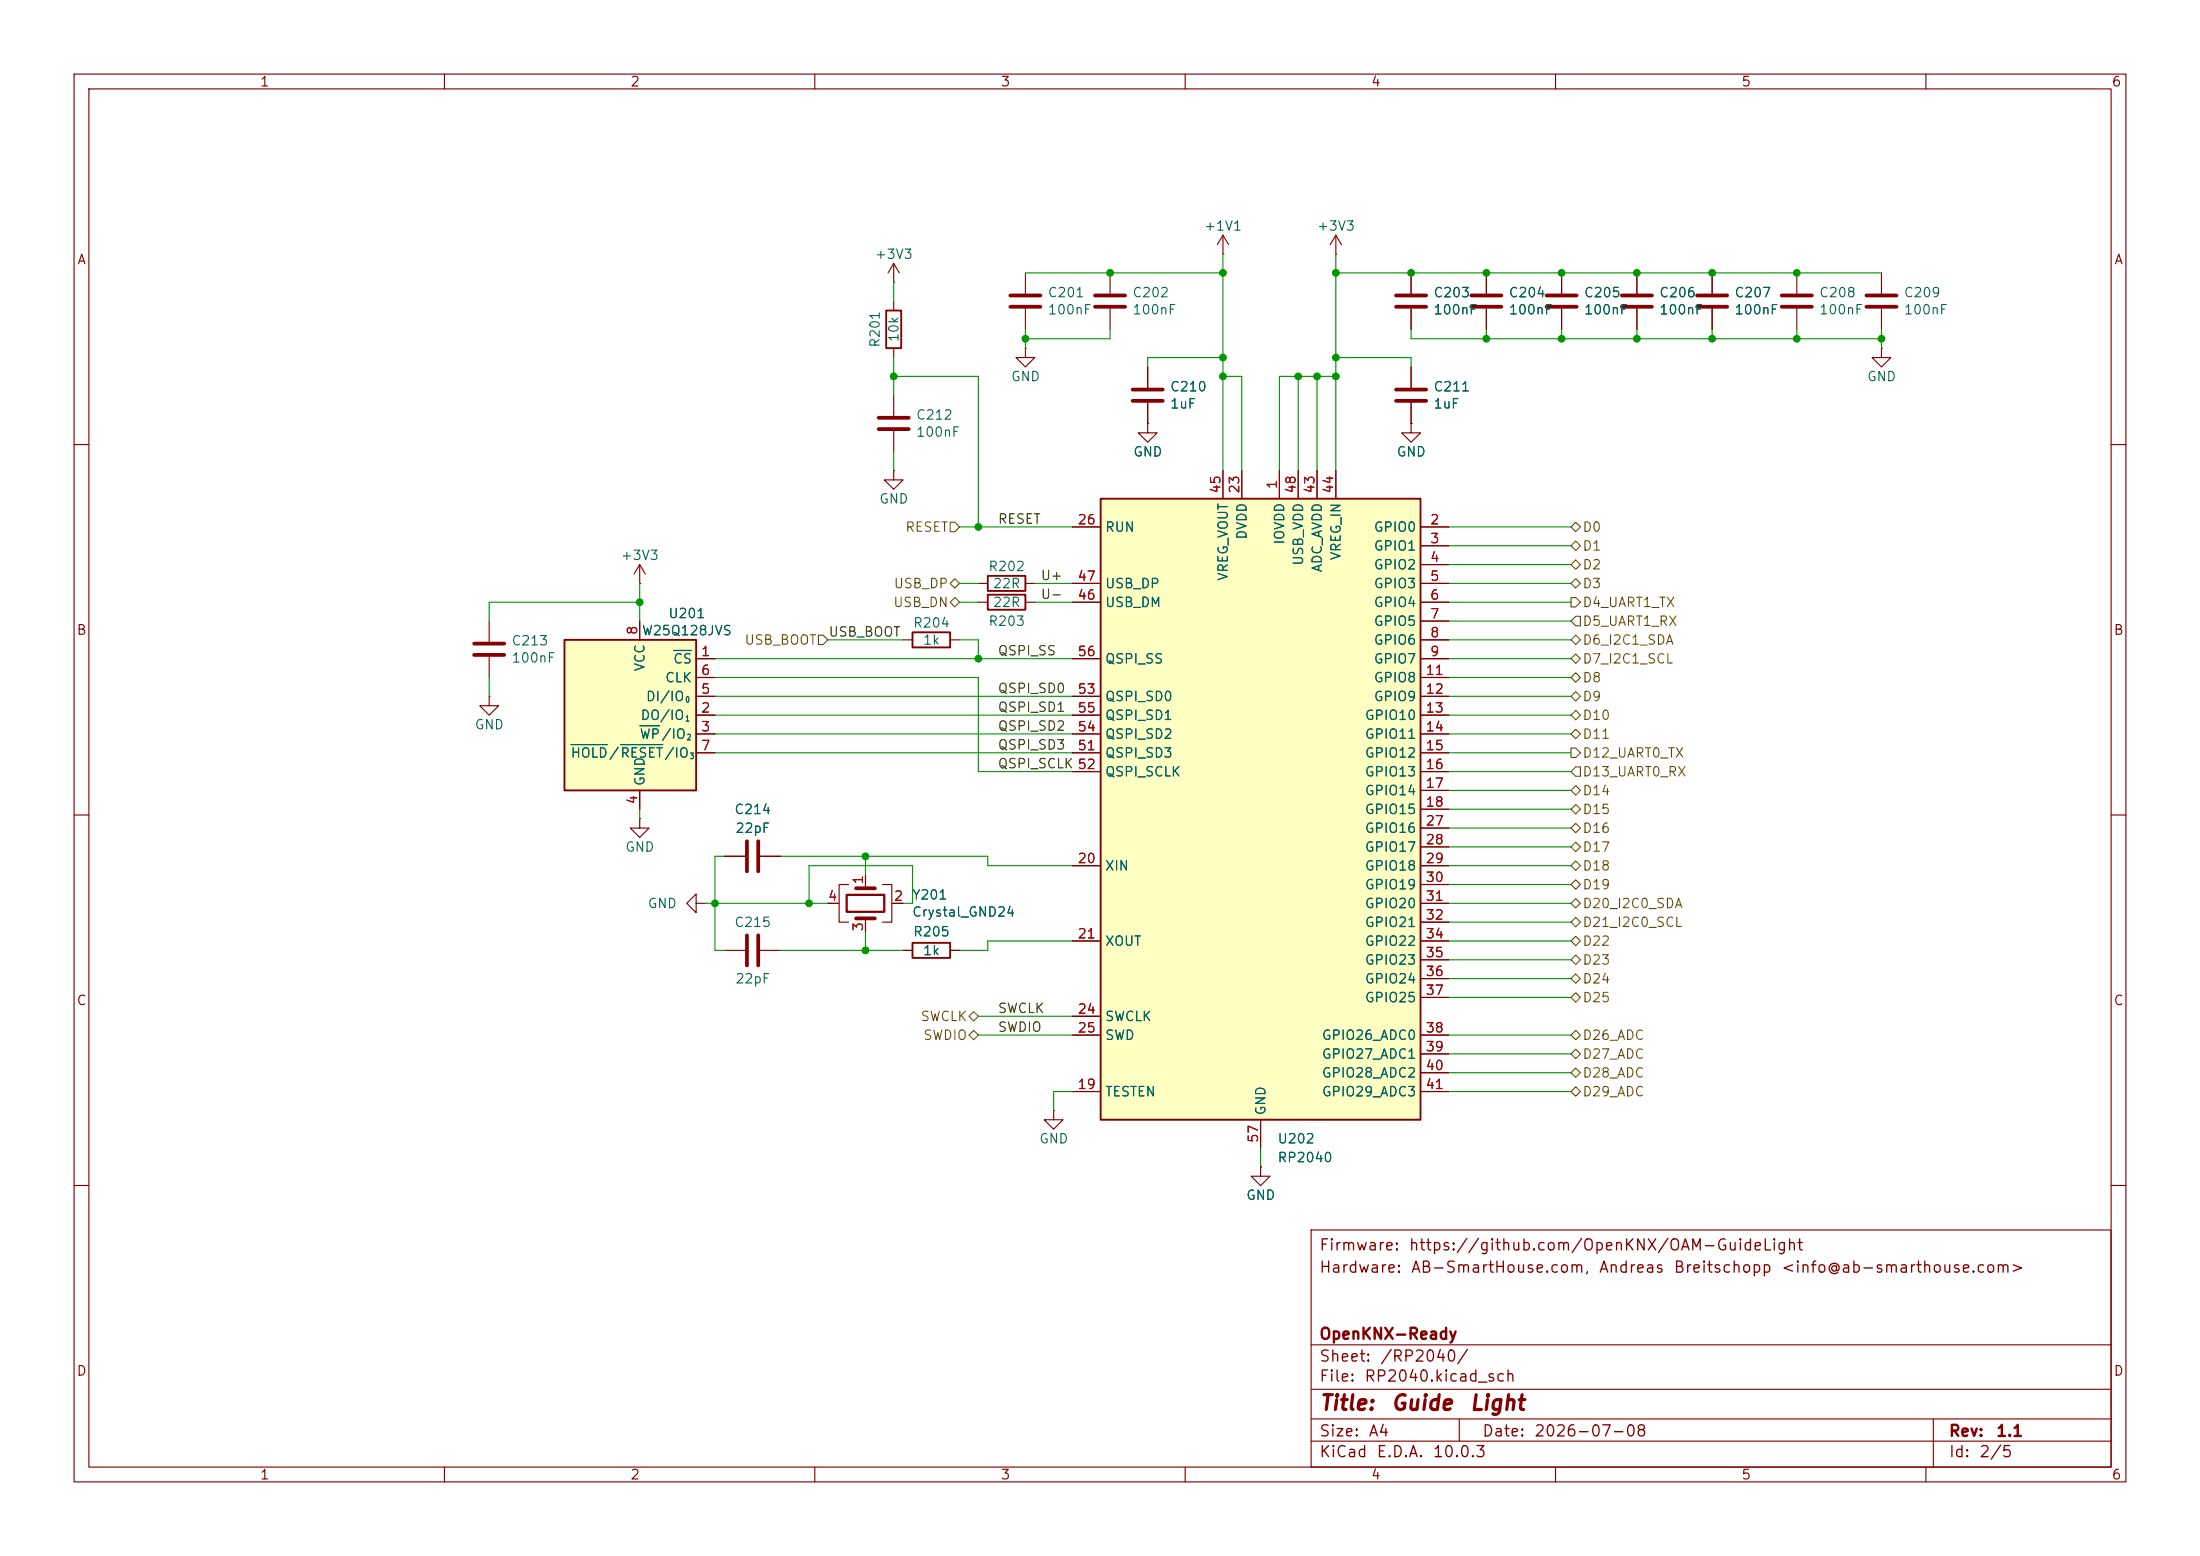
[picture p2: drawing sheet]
<svg xmlns="http://www.w3.org/2000/svg" width="297mm" height="210mm" viewBox="0 0 297 210" stroke-linecap="round" stroke-linejoin="round" font-family="sans-serif">
<g fill="none" stroke="#840000" stroke-width=".15">
<path d="M10 10h277v190h-277zM12 12h273v186h-273zM60 10v2M110 10v2M160 10v2M210 10v2M260 10v2M138.4 36.8v2.8M149.9 36.8v2.8M120.6 53.3v2.8M120.6 58.2v2.8M138.4 47v1.3h1.3l-1.3 1.2-1.2-1.2h1.2"/>
<path d="M138.4 47h.1M138.4 41.7v2.8M149.9 41.7v2.8M10 60h2M86.4 78.7h.1M86.4 76.2l-.8 1.3M86.4 76.2l.7 1.3M86.4 76.2v2.5M120.6 63.5v1.3h1.3l-1.3 1.2-1.2-1.2h1.2M120.6 63.5h.1M285 60h2M132.1 81.3h1.2"/>
<path d="M138.4 81.3h1.3M10 110h2M285 110h2M97.8 128.3h2.8M102.6 128.3h2.8M10 160h2M177 166h108v32h-108zM285 160h2M60 198v2M110 198v2M160 198v2M177 194.5h108"/>
<path d="M177 191.5h108M177 187.5h108M177 181.5h108M197 191.5v3M210 198v2M260 198v2M261 191.5v6.5"/>
</g>
<path d="M136.4 39.9h4.1M147.8 39.9h4.1M118.6 56.4h4.1M118.6 57.9h4.1M136.4 41.4h4.1M147.8 41.4h4.1M100.8 126.2v4.1M102.4 126.2v4.1" fill="none" stroke="#840000" stroke-width=".51"/>
<path d="M133.3 80.3h5.1v2h-5.1z" fill="none" stroke="#840000" stroke-width=".25"/>
<path d="M148.6 67.3h43.2v83.8h-43.2z" fill="#ffffc2"/>
<path d="M133.3 77.7h5.1v2.1h-5.1zM148.6 67.3h43.2v83.8h-43.2zM123.2 85.3h5.1v2.1h-5.1zM123.2 127.3h5.1v2h-5.1z" fill="none" stroke="#840000" stroke-width=".25"/>
<g fill="none" stroke="#840000" stroke-width=".15">
<path d="M165.1 34.3h.1M165.1 31.8v2.5M165.1 31.8l-.8 1.2M165.1 31.8l.8 1.2M180.3 34.3h.1M180.3 31.8v2.5M180.3 31.8l-.7 1.2M180.3 31.8l.8 1.2M200.7 36.8v2.8M210.8 36.8v2.8M221 36.8v2.8M231.1 36.8v2.8"/>
<path d="M242.6 36.8v2.8M254 36.8v2.8M154.9 57.2v1.2h1.3l-1.3 1.3-1.2-1.3h1.2M154.9 57.2h.1M200.7 41.7v2.8M210.8 41.7v2.8M221 41.7v2.8M231.1 41.7v2.8M242.6 41.7v2.8M254 47v1.3h1.3l-1.3 1.2-1.3-1.2h1.3M254 47h.1M254 41.7v2.8"/>
<path d="M132.1 78.7h1.2M138.4 78.7h1.3M144.8 71.1h3.8M144.8 78.7h3.8M165.1 63.5v3.8M167.6 63.5v3.8M172.7 63.5v3.8M175.3 63.5v3.8M177.8 63.5v3.8M180.3 63.5v3.8M191.8 71.1h3.8M191.8 73.7h3.8"/>
<path d="M191.8 76.2h3.8M191.8 78.7h3.8M66 94v1.3h1.3l-1.3 1.2-1.2-1.2h1.2M66 94h.1M66 83.8v2.8M66 88.6v2.8M121.9 86.4h1.3M128.3 86.4h1.2M144.8 81.3h3.8M144.8 88.9h3.8M144.8 94h3.8M144.8 96.5h3.8"/>
<path d="M144.8 99.1h3.8M191.8 81.3h3.8M191.8 83.8h3.8M191.8 86.4h3.8M191.8 88.9h3.8M191.8 91.4h3.8M191.8 94h3.8M191.8 96.5h3.8M191.8 99.1h3.8M114.6 119.4h-1.3v5.1h1.3M116.8 118.1v1.8M119.1 119.4h1.3v5.1h-1.3"/>
<path d="M144.8 101.6h3.8M144.8 104.1h3.8M144.8 116.8h3.8M191.8 101.6h3.8M191.8 104.1h3.8M191.8 106.7h3.8M191.8 109.2h3.8M191.8 116.8h3.8M191.8 111.8h3.8M191.8 114.3h3.8M191.8 119.4h3.8M111.8 121.9h1.5"/>
<path d="M116.8 124v1.7M120.4 121.9h1.5M121.9 128.3h1.3M128.3 128.3h1.2M144.8 127h3.8M144.8 137.2h3.8M144.8 139.7h3.8M191.8 127h3.8M191.8 139.7h3.8M191.8 121.9h3.8M191.8 124.5h3.8M191.8 129.5h3.8"/>
<path d="M191.8 132.1h3.8M191.8 134.6h3.8M144.8 147.3h3.8M170.2 157.5v1.3h1.2l-1.2 1.2-1.3-1.2h1.3M170.2 157.5h.1M170.2 151.1v3.8M191.8 147.3h3.8M191.8 142.2h3.8M191.8 144.8h3.8"/>
</g>
<g fill="none" stroke="#840000" stroke-width=".51">
<path d="M198.6 39.9h4.1M208.8 39.9h4.1M218.9 39.9h4.1M229.1 39.9h4.1M240.5 39.9h4.1M252 39.9h4M198.6 41.4h4.1M208.8 41.4h4.1M218.9 41.4h4.1M229.1 41.4h4.1M240.5 41.4h4.1M252 41.4h4"/>
<path d="M64 86.9h4.1M64 88.4h4.1M115.6 119.9h2.5M115.6 124h2.5"/>
</g>
<path d="M114.3 120.8h5.1v2.3h-5.1z" fill="none" stroke="#840000" stroke-width=".3"/>
<path d="M76.2 86.4h17.8v20.3h-17.8z" fill="#ffffc2"/>
<path d="M119.6 41.9h2.1v5.1h-2.1zM76.2 86.4h17.8v20.3h-17.8z" fill="none" stroke="#840000" stroke-width=".25"/>
<g fill="none" stroke="#840000" stroke-width=".15">
<path d="M120.6 38.1h.1M120.6 35.6l-.7 1.2M120.6 35.6l.8 1.2M120.6 35.6v2.5M190.5 36.8v2.8M200.7 36.8v2.8M210.8 36.8v2.8M221 36.8v2.8M231.1 36.8v2.8M120.6 40.6v1.3M120.6 47v1.3M154.9 57.2h.1"/>
<path d="M154.9 49.5v2.8M154.9 54.4v2.8M190.5 57.2v1.2h1.3l-1.3 1.3-1.3-1.3h1.3M190.5 57.2h.1M190.5 41.7v2.8M190.5 49.5v2.8M190.5 54.4v2.8M200.7 41.7v2.8M210.8 41.7v2.8M221 41.7v2.8M231.1 41.7v2.8M144.8 71.1h3.8"/>
<path d="M144.8 78.7h3.8M165.1 63.5v3.8M167.6 63.5v3.8M172.7 63.5v3.8M175.3 63.5v3.8M177.8 63.5v3.8M180.3 63.5v3.8M191.8 71.1h3.8M191.8 73.7h3.8M191.8 76.2h3.8M191.8 78.7h3.8M86.4 83.8v2.6"/>
<path d="M94 88.9h2.5M94 96.5h2.5M94 99.1h2.5M94 94h2.5M94 91.4h2.5M144.8 88.9h3.8M144.8 96.5h3.8M144.8 99.1h3.8M144.8 94h3.8M144.8 81.3h3.8M191.8 88.9h3.8M191.8 96.5h3.8"/>
<path d="M191.8 99.1h3.8M191.8 94h3.8M191.8 91.4h3.8M191.8 81.3h3.8M191.8 83.8h3.8M191.8 86.4h3.8M86.4 110.5v1.3h1.2l-1.2 1.2-1.3-1.2h1.3M86.4 110.5h.1M86.4 106.7v2.5M94 101.6h2.5M97.8 115.6h2.8M102.6 115.6h2.8"/>
<path d="M116.8 118.1v1.3M144.8 101.6h3.8M144.8 104.1h3.8M144.8 116.8h3.8M191.8 101.6h3.8M191.8 104.1h3.8M191.8 106.7h3.8M191.8 109.2h3.8M191.8 116.8h3.8M191.8 111.8h3.8M191.8 114.3h3.8M191.8 119.4h3.8"/>
<path d="M94 121.9v-1.2l-1.3 1.2 1.3 1.3v-1.3h1.2M95.2 121.9h.1M111.8 121.9h1.2M116.8 124.5v1.2M120.6 121.9h1.3M121.9 128.3h1.3M128.3 128.3h1.2M144.8 127h3.8M144.8 137.2h3.8M144.8 139.7h3.8M191.8 121.9h3.8M191.8 127h3.8"/>
<path d="M191.8 139.7h3.8M191.8 124.5h3.8M191.8 129.5h3.8M191.8 132.1h3.8M191.8 134.6h3.8M142.2 149.9v1.2h1.3l-1.3 1.3-1.2-1.3h1.2M142.2 149.9h.1M144.8 147.3h3.8M170.2 157.5h.1M170.2 151.1v3.8M191.8 147.3h3.8M191.8 142.2h3.8"/>
<path d="M191.8 144.8h3.8"/>
</g>
<path d="M86.4 98h2.7M90.9 87.8h2.4M77.1 100.5h4.9M83.8 100.5h5.7" fill="none" stroke="#006464" stroke-width=".15"/>
<path d="M188.5 39.9h4M152.9 52.6h4.1M152.9 54.1h4.1M188.5 52.6h4M188.5 54.1h4M188.5 41.4h4M100.8 113.5v4.1M102.4 113.5v4.1" fill="none" stroke="#840000" stroke-width=".51"/>
<g fill="none" stroke="#725600" stroke-width=".15">
<path d="M128.3 70.5h.6l.6 .6-.6 .7h-.6zM128.3 78.7l.6-.6 .6 .6-.6 .7zM212.1 73.7l.6-.7 .7 .7-.7 .6zM212.1 78.7l.6-.6 .7 .6-.7 .7zM212.1 71.1l.6-.6 .7 .6-.7 .7zM212.1 76.2l.6-.6 .7 .6-.7 .6zM110.5 85.7h.6l.7 .7-.7 .6h-.6zM128.3 81.3l.6-.7 .6 .7-.6 .6zM212.1 96.5l.6-.6 .7 .6-.7 .7zM212.1 94l.6-.7 .7 .7-.7 .6zM212.1 99.1l.6-.7 .7 .7-.7 .6zM212.1 91.4l.6-.6 .7 .6-.7 .7z"/>
<path d="M212.1 86.4l.6-.7 .7 .7-.7 .6zM212.1 80.6h.6l.7 .7-.7 .6h-.6zM212.7 88.3l.7 .6-.7 .6-.6-.6zM212.7 83.2h.7v1.3h-.7l-.6-.7zM212.1 106.7l.6-.7 .7 .7-.7 .6zM212.1 109.2l.6-.6 .7 .6-.7 .7zM212.1 101h.6l.7 .6-.7 .6h-.6zM212.1 114.3l.6-.6 .7 .6-.7 .6zM212.1 119.4l.6-.7 .7 .7-.7 .6zM212.1 116.8l.6-.6 .7 .6-.7 .7zM212.7 111.1l.7 .7-.7 .6-.6-.6zM212.7 103.5h.7v1.3h-.7l-.6-.7z"/>
<path d="M130.8 137.2l.6-.7 .7 .7-.7 .6zM130.8 139.7l.6-.6 .7 .6-.7 .6zM212.1 121.9l.6-.6 .7 .6-.7 .7zM212.1 139.7l.6-.6 .7 .6-.7 .6zM212.1 129.5l.6-.6 .7 .6-.7 .7zM212.1 127l.6-.6 .7 .6-.7 .6zM212.1 124.5l.6-.7 .7 .7-.7 .6zM212.1 134.6l.6-.6 .7 .6-.7 .7zM212.1 132.1l.6-.7 .7 .7-.7 .6zM212.1 147.3l.6-.6 .7 .6-.7 .7zM212.1 144.8l.6-.7 .7 .7-.7 .6zM212.1 142.2l.6-.6 .7 .6-.7 .7z"/>
</g>
<g fill="none" stroke="#009600" stroke-width=".15">
<path d="M120.6 38.1v2.5M138.4 36.8h26.7M165.1 34.3v29.2M180.3 36.8h73.7M180.3 34.3v29.2M120.6 50.8h11.5v20.3M120.6 48.3v5M138.4 44.5v2.5M149.9 44.5v1.2h-11.5M165.1 48.3h-10.2v1.2M165.1 50.8h2.5v12.7M175.3 50.8v12.7"/>
<path d="M177.8 50.8v12.7M180.3 48.3h10.2v1.2M180.3 50.8h-7.6v12.7M190.5 44.5v1.2h63.5M200.7 44.5v1.2M210.8 44.5v1.2M221 44.5v1.2M231.1 44.5v1.2M242.6 44.5v1.2M254 44.5v2.5M86.4 78.7v5.1M120.6 61v2.5"/>
<path d="M129.5 78.7h2.6M129.5 71.1h15.3M139.7 78.7h5.1M195.6 76.2h16.5M195.6 78.7h16.5M195.6 71.1h16.5M195.6 73.7h16.5M66 91.4v2.6M86.4 81.3h-20.4v2.5M96.5 96.5h48.3M96.5 99.1h48.3M96.5 91.4h35.6v12.7h12.7"/>
<path d="M96.5 94h48.3M96.5 88.9h48.3M111.8 86.4h10.1M129.5 86.4h2.6v2.5M129.5 81.3h2.6M139.7 81.3h5.1M195.6 86.4h16.5M195.6 96.5h16.5M195.6 99.1h16.5M195.6 91.4h16.5M195.6 94h16.5M195.6 88.9h16.5"/>
<path d="M195.6 81.3h16.5M195.6 83.8h16.5M86.4 109.2v1.3M96.5 101.6h48.3M97.8 115.6h-1.3v12.7h1.3M105.4 115.6h27.9v1.2h11.5M116.8 115.6v2.5M195.6 101.6h16.5M195.6 116.8h16.5M195.6 104.1h16.5M195.6 114.3h16.5M195.6 109.2h16.5"/>
<path d="M195.6 111.8h16.5M195.6 106.7h16.5M195.6 119.4h16.5M95.2 121.9h16.6M105.4 128.3h16.5M109.2 121.9v-5.1h14v5.1h-1.3M116.8 125.7v2.6M132.1 137.2h12.7M132.1 139.7h12.7M144.8 127h-11.5v1.3h-3.8M195.6 121.9h16.5M195.6 127h16.5"/>
<path d="M195.6 139.7h16.5M195.6 129.5h16.5M195.6 132.1h16.5M195.6 134.6h16.5M195.6 124.5h16.5M144.8 147.3h-2.6v2.6M170.2 154.9v2.6M195.6 147.3h16.5M195.6 142.2h16.5M195.6 144.8h16.5"/>
</g>
<g fill="#009600" stroke="#009600" stroke-width=".14">
<circle cx="109.2" cy="121.9" r=".46"/>
<circle cx="116.8" cy="128.3" r=".46"/>
<circle cx="116.8" cy="115.6" r=".46"/>
<circle cx="190.5" cy="36.8" r=".46"/>
<circle cx="165.1" cy="50.8" r=".46"/>
<circle cx="165.1" cy="48.3" r=".46"/>
<circle cx="180.3" cy="36.8" r=".46"/>
<circle cx="175.3" cy="50.8" r=".46"/>
<circle cx="200.7" cy="45.7" r=".46"/>
<circle cx="210.8" cy="45.7" r=".46"/>
<circle cx="177.8" cy="50.8" r=".46"/>
<circle cx="180.3" cy="48.3" r=".46"/>
<circle cx="180.3" cy="50.8" r=".46"/>
<circle cx="132.1" cy="88.9" r=".46"/>
<circle cx="165.1" cy="36.8" r=".46"/>
<circle cx="132.1" cy="71.1" r=".46"/>
<circle cx="149.9" cy="36.8" r=".46"/>
<circle cx="120.6" cy="50.8" r=".46"/>
<circle cx="138.4" cy="45.7" r=".46"/>
<circle cx="200.7" cy="36.8" r=".46"/>
<circle cx="210.8" cy="36.8" r=".46"/>
<circle cx="242.6" cy="45.7" r=".46"/>
<circle cx="231.1" cy="45.7" r=".46"/>
<circle cx="242.6" cy="36.8" r=".46"/>
<circle cx="231.1" cy="36.8" r=".46"/>
<circle cx="254" cy="45.7" r=".46"/>
<circle cx="221" cy="36.8" r=".46"/>
<circle cx="221" cy="45.7" r=".46"/>
<circle cx="96.5" cy="121.9" r=".46"/>
<circle cx="86.4" cy="81.3" r=".46"/>
</g>
<g font-size="2" fill="#840000">
<text x="178" y="190.8">Title:</text>
<text x="187.7" y="190.8">Guide</text>
<text x="198.3" y="190.8">Light</text>
</g>
<g font-size="1.5" fill="#840000">
<text x="178" y="172.2">Hardware:</text>
<text x="178" y="169.2">Firmware:</text>
<text x="190.1" y="169.2">https://github.com/OpenKNX/OAM-GuideLight</text>
<text x="190.4" y="172.2">AB-SmartHouse.com,</text>
<text x="215.7" y="172.2">Andreas</text>
<text x="225.8" y="172.2">Breitschopp</text>
<text x="240.3" y="172.2">&lt;info@ab-smarthouse.com&gt;</text>
<text x="178" y="184.2">Sheet:</text>
<text x="178" y="181.2">OpenKNX-Ready</text>
<text x="186.2" y="184.2">/RP2040/</text>
<text x="178" y="186.9">File:</text>
<text x="184.1" y="186.9">RP2040.kicad_sch</text>
<text x="178" y="197.1">KiCad</text>
<text x="178" y="194.3">Size:</text>
<text x="184.7" y="194.3">A4</text>
<text x="185.7" y="197.1">E.D.A.</text>
<text x="193.3" y="197.1">10.0.3</text>
<text x="200" y="194.3">Date:</text>
<text x="207" y="194.3">2026-07-08</text>
<text x="263" y="194.3">Rev:</text>
<text x="263" y="197.1">Id:</text>
<text x="267.1" y="197.1">2/5</text>
<text x="269.4" y="194.3">1.1</text>
</g>
<g font-size="1.3" fill="#840000">
<text x="35" y="12">1</text>
<text x="85" y="12">2</text>
<text x="135" y="12">3</text>
<text x="185" y="12">4</text>
<text x="235" y="12">5</text>
<text x="285" y="12">6</text>
<text x="10.3" y="36">A</text>
<text x="285.3" y="36">A</text>
<text x="10.3" y="86">B</text>
<text x="285.3" y="86">B</text>
<text x="10.3" y="136">C</text>
<text x="285.3" y="136">C</text>
<text x="10.3" y="186">D</text>
<text x="285.3" y="186">D</text>
<text x="35" y="200">1</text>
<text x="85" y="200">2</text>
<text x="135" y="200">3</text>
<text x="185" y="200">4</text>
<text x="235" y="200">5</text>
<text x="285" y="200">6</text>
</g>
<g font-size="1.3" fill="#006464">
<text x="118" y="35.3">+3V3</text>
<text x="162.5" y="31.5">+1V1</text>
<text x="177.7" y="31.5">+3V3</text>
<text x="141.4" y="40.4">C201</text>
<text x="152.8" y="40.4">C202</text>
<text x="193.4" y="40.4">C203</text>
<text x="203.6" y="40.4">C204</text>
<text x="213.8" y="40.4">C205</text>
<text x="223.9" y="40.4">C206</text>
<text x="234.1" y="40.4">C207</text>
<text x="245.5" y="40.4">C208</text>
<text x="256.9" y="40.4">C209</text>
<text x="119.1" y="47" transform="rotate(-90 119.1 47)">R201</text>
<text x="121.6" y="46.3" transform="rotate(-90 121.6 46.3)">10k</text>
<text x="141.4" y="42.8">100nF</text>
<text x="152.8" y="42.8">100nF</text>
<text x="193.4" y="42.8">100nF</text>
<text x="203.6" y="42.8">100nF</text>
<text x="213.8" y="42.8">100nF</text>
<text x="223.9" y="42.8">100nF</text>
<text x="234.1" y="42.8">100nF</text>
<text x="245.5" y="42.8">100nF</text>
<text x="256.9" y="42.8">100nF</text>
<text x="136.4" y="51.8">GND</text>
<text x="157.9" y="53.1">C210</text>
<text x="193.4" y="53.1">C211</text>
<text x="252" y="51.8">GND</text>
<text x="123.6" y="57">C212</text>
<text x="123.6" y="59.3">100nF</text>
<text x="157.9" y="55.5">1uF</text>
<text x="193.4" y="55.5">1uF</text>
<text x="152.9" y="61.9">GND</text>
<text x="188.5" y="61.9">GND</text>
<text x="118.6" y="68.3">GND</text>
<text x="83.7" y="75.9">+3V3</text>
<text x="133.3" y="77.4">R202</text>
<text x="149.1" y="72.1">RUN</text>
<text x="168.6" y="72.9" transform="rotate(-90 168.6 72.9)">DVDD</text>
<text x="173.7" y="73.6" transform="rotate(-90 173.7 73.6)">IOVDD</text>
<text x="176.2" y="76.4" transform="rotate(-90 176.2 76.4)">USB_VDD</text>
<text x="178.8" y="77.3" transform="rotate(-90 178.8 77.3)">ADC_AVDD</text>
<text x="181.3" y="75.7" transform="rotate(-90 181.3 75.7)">VREG_IN</text>
<text x="185.4" y="72.1">GPIO0</text>
<text x="185.4" y="74.6">GPIO1</text>
<text x="185.4" y="77.2">GPIO2</text>
<text x="90.1" y="83.8">U201</text>
<text x="133.9" y="82.3">22R</text>
<text x="133.9" y="79.7">22R</text>
<text x="149.1" y="82.3">USB_DM</text>
<text x="149.1" y="79.7">USB_DP</text>
<text x="166.1" y="78.5" transform="rotate(-90 166.1 78.5)">VREG_VOUT</text>
<text x="185.4" y="79.7">GPIO3</text>
<text x="185.4" y="82.3">GPIO4</text>
<text x="69" y="87.4">C213</text>
<text x="69" y="89.7">100nF</text>
<text x="86.6" y="86.1">W25Q128JVS</text>
<text x="90.8" y="89.9">CS</text>
<text x="123.2" y="85">R204</text>
<text x="124.5" y="87.3">1k</text>
<text x="133.3" y="84.8">R203</text>
<text x="149.1" y="89.9">QSPI_SS</text>
<text x="185.4" y="84.8">GPIO5</text>
<text x="185.4" y="87.3">GPIO6</text>
<text x="185.4" y="89.9">GPIO7</text>
<text x="87.1" y="95">DI/IO</text>
<text x="87.3" y="90.7" transform="rotate(-90 87.3 90.7)">VCC</text>
<text x="89.7" y="92.4">CLK</text>
<text x="149.1" y="95">QSPI_SD0</text>
<text x="185.4" y="92.4">GPIO8</text>
<text x="185.4" y="95">GPIO9</text>
<text x="64" y="98.8">GND</text>
<text x="86.3" y="100">WP/IO</text>
<text x="86.4" y="97.5">DO/IO</text>
<text x="149.1" y="100">QSPI_SD2</text>
<text x="149.1" y="97.5">QSPI_SD1</text>
<text x="184.2" y="97.5">GPIO10</text>
<text x="184.2" y="100">GPIO11</text>
<text x="76.9" y="102.6">HOLD/RESET/IO</text>
<text x="87.3" y="106.2" transform="rotate(-90 87.3 106.2)">GND</text>
<text x="149.1" y="102.6">QSPI_SD3</text>
<text x="149.1" y="105.1">QSPI_SCLK</text>
<text x="184.2" y="102.6">GPIO12</text>
<text x="184.2" y="105.1">GPIO13</text>
<text x="184.2" y="107.7">GPIO14</text>
<text x="99" y="110.2">C214</text>
<text x="99.2" y="112.7">22pF</text>
<text x="184.2" y="110.2">GPIO15</text>
<text x="184.2" y="112.7">GPIO16</text>
<text x="84.3" y="115.3">GND</text>
<text x="149.1" y="117.8">XIN</text>
<text x="184.2" y="115.3">GPIO17</text>
<text x="184.2" y="117.8">GPIO18</text>
<text x="87.4" y="122.9">GND</text>
<text x="99" y="125.4">C215</text>
<text x="123" y="121.7">Y201</text>
<text x="123" y="124">Crystal_GND24</text>
<text x="184.2" y="120.4">GPIO19</text>
<text x="184.2" y="122.9">GPIO20</text>
<text x="184.2" y="125.4">GPIO21</text>
<text x="123.2" y="126.7">R205</text>
<text x="124.5" y="129.2">1k</text>
<text x="149.1" y="128">XOUT</text>
<text x="184.2" y="128">GPIO22</text>
<text x="184.2" y="130.5">GPIO23</text>
<text x="99.2" y="133.1">22pF</text>
<text x="184.2" y="133.1">GPIO24</text>
<text x="184.2" y="135.6">GPIO25</text>
<text x="149.1" y="138.1">SWCLK</text>
<text x="149.1" y="140.7">SWD</text>
<text x="178.4" y="140.7">GPIO26_ADC0</text>
<text x="178.4" y="143.2">GPIO27_ADC1</text>
<text x="149.1" y="148.3">TESTEN</text>
<text x="178.4" y="145.8">GPIO28_ADC2</text>
<text x="178.4" y="148.3">GPIO29_ADC3</text>
<text x="140.2" y="154.6">GND</text>
<text x="171.2" y="150.6" transform="rotate(-90 171.2 150.6)">GND</text>
<text x="172.4" y="154.6">U202</text>
<text x="172.4" y="157.2">RP2040</text>
<text x="168.1" y="162.3">GND</text>
</g>
<g font-size="1.3" fill="#0f0f0f">
<text x="134.6" y="71">RESET</text>
<text x="140.4" y="78.6">U+</text>
<text x="140.4" y="81.2">U-</text>
<text x="111.8" y="86.2">USB_BOOT</text>
<text x="134.6" y="88.8">QSPI_SS</text>
<text x="134.6" y="93.9">QSPI_SD0</text>
<text x="134.6" y="101.5">QSPI_SD3</text>
<text x="134.6" y="96.4">QSPI_SD1</text>
<text x="134.6" y="98.9">QSPI_SD2</text>
<text x="134.6" y="104">QSPI_SCLK 52</text>
<text x="134.6" y="137">SWCLK</text>
<text x="134.6" y="139.6">SWDIO</text>
</g>
<g font-size="1.3" fill="#a90000">
<text x="145.4" y="71.1">26</text>
<text x="165.1" y="66.7" transform="rotate(-90 165.1 66.7)">45</text>
<text x="167.6" y="66.7" transform="rotate(-90 167.6 66.7)">23</text>
<text x="172.7" y="66.1" transform="rotate(-90 172.7 66.1)">1</text>
<text x="175.2" y="66.7" transform="rotate(-90 175.2 66.7)">48</text>
<text x="177.8" y="66.7" transform="rotate(-90 177.8 66.7)">43</text>
<text x="180.3" y="66.7" transform="rotate(-90 180.3 66.7)">44</text>
<text x="193" y="71.1">2</text>
<text x="193" y="73.6">3</text>
<text x="193" y="76.2">4</text>
<text x="145.4" y="81.3">46</text>
<text x="145.4" y="78.7">47</text>
<text x="193" y="78.7">5</text>
<text x="193" y="81.3">6</text>
<text x="193" y="83.8">7</text>
<text x="86.3" y="85.8" transform="rotate(-90 86.3 85.8)">8</text>
<text x="94.5" y="88.9">1</text>
<text x="145.4" y="88.9">56</text>
<text x="193" y="86.3">8</text>
<text x="193" y="88.9">9</text>
<text x="94.5" y="94">5</text>
<text x="94.5" y="91.4">6</text>
<text x="145.4" y="94">53</text>
<text x="192.4" y="91.4">11</text>
<text x="192.4" y="94">12</text>
<text x="94.5" y="96.5">2</text>
<text x="94.5" y="99">3</text>
<text x="94.5" y="101.6">7</text>
<text x="145.4" y="101.6">51</text>
<text x="145.4" y="99">54</text>
<text x="145.4" y="96.5">55</text>
<text x="192.4" y="96.5">13</text>
<text x="192.4" y="99">14</text>
<text x="192.4" y="101.6">15</text>
<text x="145.4" y="104.1">52</text>
<text x="192.4" y="104.1">16</text>
<text x="192.4" y="106.7">17</text>
<text x="86.3" y="108.7" transform="rotate(-90 86.3 108.7)">4</text>
<text x="192.4" y="109.2">18</text>
<text x="192.4" y="111.7">27</text>
<text x="116.8" y="119.5" transform="rotate(-90 116.8 119.5)">1</text>
<text x="145.4" y="116.8">20</text>
<text x="192.4" y="114.3">28</text>
<text x="192.4" y="116.8">29</text>
<text x="192.4" y="119.4">30</text>
<text x="111.7" y="121.9">4</text>
<text x="116.8" y="125.8" transform="rotate(-90 116.8 125.8)">3</text>
<text x="120.6" y="121.9">2</text>
<text x="192.4" y="121.9">31</text>
<text x="192.4" y="124.4">32</text>
<text x="145.4" y="127">21</text>
<text x="192.4" y="127">34</text>
<text x="192.4" y="129.5">35</text>
<text x="145.4" y="137.1">24</text>
<text x="192.4" y="132.1">36</text>
<text x="192.4" y="134.6">37</text>
<text x="145.4" y="139.7">25</text>
<text x="192.4" y="139.7">38</text>
<text x="192.4" y="142.2">39</text>
<text x="145.4" y="147.3">19</text>
<text x="192.4" y="144.8">40</text>
<text x="192.4" y="147.3">41</text>
<text x="170.2" y="154.3" transform="rotate(-90 170.2 154.3)">57</text>
</g>
<g font-size="1.3" fill="#725600">
<text x="122.1" y="72.1">RESET</text>
<text x="213.6" y="74.6">D1</text>
<text x="213.6" y="72.1">D0</text>
<text x="213.6" y="77.2">D2</text>
<text x="120.5" y="82.3">USB_DN</text>
<text x="120.6" y="79.7">USB_DP</text>
<text x="213.6" y="79.7">D3</text>
<text x="213.6" y="82.3">D4_UART1_TX</text>
<text x="100.4" y="87.3">USB_BOOT</text>
<text x="213.6" y="89.9">D7_I2C1_SCL</text>
<text x="213.6" y="87.3">D6_I2C1_SDA</text>
<text x="213.6" y="84.8">D5_UART1_RX</text>
<text x="213.6" y="95">D9</text>
<text x="213.6" y="92.4">D8</text>
<text x="213.6" y="97.5">D10</text>
<text x="213.6" y="100">D11</text>
<text x="213.6" y="107.7">D14</text>
<text x="213.6" y="102.6">D12_UART0_TX</text>
<text x="213.6" y="105.1">D13_UART0_RX</text>
<text x="213.6" y="110.2">D15</text>
<text x="213.6" y="112.7">D16</text>
<text x="213.6" y="115.3">D17</text>
<text x="213.6" y="117.8">D18</text>
<text x="213.6" y="122.9">D20_I2C0_SDA</text>
<text x="213.6" y="120.4">D19</text>
<text x="213.6" y="125.4">D21_I2C0_SCL</text>
<text x="213.6" y="130.5">D23</text>
<text x="213.6" y="128">D22</text>
<text x="213.6" y="135.6">D25</text>
<text x="213.6" y="133.1">D24</text>
<text x="124.2" y="138.1">SWCLK</text>
<text x="124.6" y="140.7">SWDIO</text>
<text x="213.6" y="140.7">D26_ADC</text>
<text x="213.6" y="143.2">D27_ADC</text>
<text x="213.6" y="148.3">D29_ADC</text>
<text x="213.6" y="145.8">D28_ADC</text>
</g>
<g font-size=".8" fill="#006464">
<text x="92.5" y="95">0</text>
<text x="92.5" y="97.5">1</text>
<text x="92.7" y="100.1">2</text>
<text x="93.1" y="102.6">3</text>
</g>
</svg>
